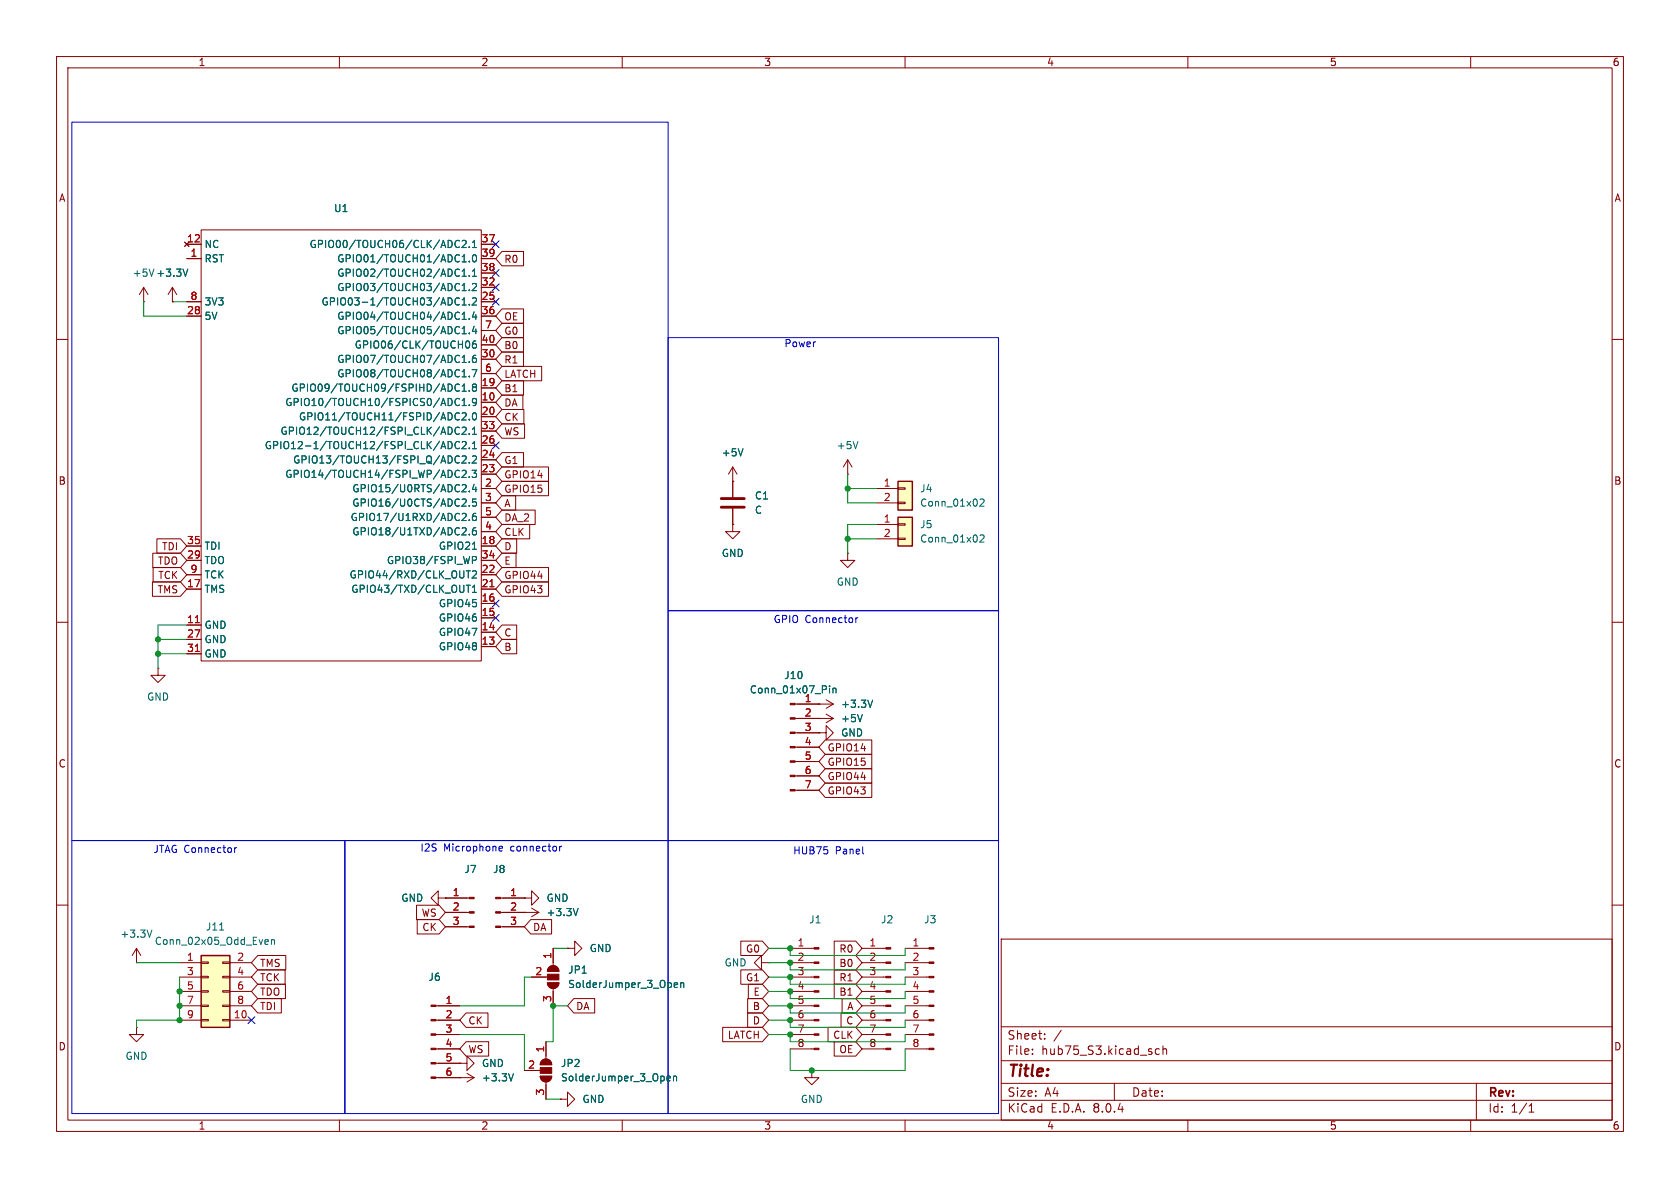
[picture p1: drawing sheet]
<svg xmlns="http://www.w3.org/2000/svg" width="297mm" height="210mm" viewBox="0 0 297 210" stroke-linecap="round" stroke-linejoin="round" font-family="sans-serif">
<g fill="none" stroke="#840000" stroke-width=".18">
<path d="M10 10h277v190h-277zM12 12h273v186h-273zM60 10v2M110 10v2M160 10v2M210 10v2M260 10v2M10 60h2M25.4 53.3h.1M25.4 50.8l-.8 1.3M25.4 50.8v2.5M25.4 50.8l.8 1.3"/>
<path d="M30.5 53.3h.1M30.5 50.8l-.8 1.3M30.5 50.8v2.5M30.5 50.8l.7 1.3M32.6 42.8l.8 .8M33 45.7h2.6M33 43.2h2.6M33 53.3h2.6M33 55.9h2.6M33.4 42.8l-.8 .8M35.6 40.6h49.5v76.2h-49.5zM85.1 45.7h2.5"/>
<path d="M85.1 43.2h2.5M85.1 53.3h2.5M85.1 55.9h2.5M85.1 50.8h2.5M85.1 48.3h2.5M85.1 58.4h2.5M285 60h2M85.1 71.1h2.5M85.1 68.6h2.5M85.1 73.7h2.5M85.1 78.7h2.5M85.1 63.5h2.5"/>
<path d="M85.1 76.2h2.5M85.1 61h2.5M85.1 66h2.5M33 96.5h2.6M33 99.1h2.6M85.1 96.5h2.5M85.1 86.4h2.5M85.1 83.8h2.5M85.1 81.3h2.5M85.1 99.1h2.5M85.1 88.9h2.5M85.1 94h2.5"/>
<path d="M85.1 91.4h2.5M10 110h2M27.9 118.1v1.3h1.3l-1.3 1.3-1.2-1.3h1.2M27.9 118.1h.1M33 110.5h2.6M33 104.1h2.6M33 101.6h2.6M33 113h2.6M33 115.6h2.6M85.1 114.3h2.5M85.1 111.8h2.5M85.1 109.2h2.5"/>
<path d="M85.1 106.7h2.5M85.1 104.1h2.5M85.1 101.6h2.5M285 110h2M140.6 127h6.7M140.6 124.5h6.7M140.6 139.7h4.2M140.6 137.2h4.2M140.6 134.6h4.2M140.6 132.1h4.2M140.6 129.5h4.2M144.8 129.5h1.2v-1.2l1.3 1.2-1.3 1.3v-1.3"/>
<path d="M144.8 129.5h.1M144.8 127h.1M144.8 124.5h.1M146 126.2l1.3 .8M146 123.7l1.3 .8M147.3 127l-1.3 .8M147.3 124.5l-1.3 .7M10 160h2M78.7 158.8h4.3M285 160h2M78.7 163.8h4.3M78.7 161.3h4.3"/>
<path d="M100.3 167.6h1.3v-1.2l1.3 1.2-1.3 1.3v-1.3M100.3 167.6h.1M177 166h108v32h-108zM60 198v2M81.3 188h1.2v-1.3l1.3 1.3-1.3 1.2v-1.2M81.3 188h.1M99.1 194.3h1.2v-1.3l1.3 1.3-1.3 1.3v-1.3M99.1 194.3h.1M110 198v2M160 198v2M177 194.5h108M177 191.5h108"/>
<path d="M177 187.5h108M177 181.5h108M182.5 186.3v.1M182.5 185.5v.1M184.7 183.6v.1M184.7 182.8v.1M187.6 182.1l-1.3 2M197 191.5v3M205 185.5l-.5-.1-.3 .3v.4l.2 .2h.6M205.6 185.5l.2-.1 .4 .1v.9M205.6 184.9v1.5M210 198v2"/>
<path d="M260 198v2M261 191.5v6.5M270.3 196.6h.9M270.3 195.5l.4-.4v1.5"/>
</g>
<g fill="none" stroke="#006464" stroke-width=".18">
<path d="M33.2 47.6l-.4 1.2M80.6 53.7l.3 .2 .3-.1M80.6 43.6l.3 .2 .3-.2M81.2 52.8l-.3-.2-.3 .2M81.2 42.6l-.3-.1-.3 .2M81.7 47.9l.4-.3v1.2M81.7 53l.4-.4v1.3M81.7 42.6l.5-.1 .2 .4-.8 .9h.8M81.7 53.9h.7M81.7 51.4h.7M81.7 56.5h.7M81.7 48.8h.7"/>
<path d="M81.7 46.3h.7M81.7 59h.7M81.8 45.3l.3-.3v1.3M81.8 50.4l.3-.3v1.3M81.8 55.5l.3-.3v1.3M81.8 58l.3-.3v1.3M83 43.6v.2M83 46.2v.1M83 48.7v.1M83 51.3v.1M83 53.8v.1M83 56.3v.2"/>
<path d="M83 58.9v.1M83.5 50.2l.5-.1 .2 .4-.7 .9h.7M83.5 52.8l.5-.2 .2 .4-.7 .9h.7M83.5 42.9l.4-.4v1.3M83.5 47.9l.4-.3v1.2M83.5 43.8h.7M83.5 48.8h.7M83.6 45.2l.2-.2a.68 .68 0 0 1 .5 .7 .68 .68 0 0 1-.5 .6l-.2-.1-.1-.4zM83.8 55.1l-.3 .9h.8M83.8 57.7l-.3 .9h.8M84.1 55.6v.9M84.1 58.2v.8"/>
<path d="M79.2 78a.64 .64 0 0 1 .8 .7 .64 .64 0 0 1-.8 .6zM80.6 71.5l.3 .2 .3-.1M80.7 68l.3-.1 .2 .1M80.7 73h.3l.2 .1M81.2 70.6l-.3-.2-.3 .2M81.2 69l-.2 .2-.3-.1M81.2 74.1l-.2 .1h-.3M81.2 78.2a.6 .6 0 0 0-.8 .4 .6 .6 0 0 0 .6 .7l.2-.1M81.2 75.6a.6 .6 0 0 0-.8 .5 .6 .6 0 0 0 .6 .7l.2-.1M81.7 71.7h.7M81.7 68.3l.4-.4v1.3M81.7 70.8l.4-.4v1.3"/>
<path d="M81.7 69.2h.7M81.7 73.1l.5-.1 .2 .3-.8 .9h.8M81.7 75.6l.5-.1 .2 .4-.8 .9h.8M81.7 78.2l.5-.2 .2 .4-.8 .9h.8M81.7 64.1h.7M81.7 66.6h.7M81.8 63.1l.3-.3v1.3M81.8 65.7l.3-.4v1.3M82.4 60.4l.2-.1a.68 .68 0 0 1 .4 .6 .68 .68 0 0 1-.4 .6l-.2-.1-.1-.3zM83 71.6v.1M83 64v.1M83 66.5v.1"/>
<path d="M83 69v.2M83 74.1v.1M83 76.7v.1M83 79.2v.1M83.5 65.3h.8l-.5 1.3M83.5 75.9l.4-.4v1.3M83.5 78.4l.4-.4v1.3M83.5 79.3h.7M83.5 76.8h.7M83.6 73.1l.2-.1a.68 .68 0 0 1 .5 .6 .68 .68 0 0 1-.5 .6l-.2-.1-.1-.3zM83.8 68.4l-.3-.2 .3-.3h.2l.2 .2-.2 .3M83.8 68.4l-.3 .3 .1 .3 .2 .2 .3-.1 .1-.2v-.2l-.2-.3"/>
<path d="M83.8 68.4h.2M84.1 60.3h-.3a.86 .86 0 0 0 0 1.2l.4-.1v-.4l-.2-.2h-.4l-.1 .2M84.1 62.8l-.3 .1a.86 .86 0 0 0 0 1.2l.4-.1v-.5l-.2-.2-.4 .1-.1 .1M84.2 71l-.2 .2h-.4l-.1-.2 .1-.5 .4-.1 .2 .2a.84 .84 0 0 1-.3 1.1h-.3M80.9 83.1l.3 .2M80.9 80.6l.3 .1M81.2 84.3l-.3 .1M81.2 81.7l-.3 .2M81.7 80.7l.5-.1 .2 .4-.8 .9h.8M81.7 83.3l.5-.2 .2 .4-.8 .9h.8M81.9 85.7h.4l.1 .3-.8 .9h.8M81.9 88.2l.4 .1 .1 .3-.8 .9h.8"/>
<path d="M81.9 90.7l.4 .1 .1 .3-.8 .9h.8M81.9 93.3l.4 .1 .1 .3-.8 .9h.8M83 81.7v.2M83 84.3v.1M83 86.8v.1M83 89.4v.1M83 91.9v.1M83 94.4v.2M83.5 83.1h.7l-.4 .5 .4 .1v.6l-.2 .1-.5-.1M83.5 80.7l.5-.1 .2 .4-.7 .9h.7M83.5 99h.6l.1-.2v-.3l-.7-.1v1.2M83.5 97.1h.7"/>
<path d="M83.8 85.6l-.3 .9h.8M84.1 90.7l-.3 .1a.86 .86 0 0 0 0 1.2l.4-.1v-.4l-.2-.3-.4 .1-.1 .2M84.1 93.3l-.3 .1a.86 .86 0 0 0 0 1.2l.4-.2v-.4l-.2-.2h-.4l-.1 .2M84.1 86.1v.8M84.2 88.2h-.6l-.1 .6 .2-.1 .4 .1 .1 .1v.5l-.2 .1-.5-.1M82.4 103.4h.8M82.4 100.9h.8M82.8 100.9v1.3M82.8 103.4v1.3M83.5 101l.5-.1 .2 .4-.7 .9h.7M83.5 104.7h.7M83.5 103.8l.4-.4v1.3"/>
<path d="M146.7 121.2v.2M146.7 121.7v.8M147.3 121.7v.8M147.3 121.8l.1-.1h.3l.1 .8M152.5 126.3l-.5 1.3M154.3 123.8l-.5 1.2"/>
</g>
<path d="M34.5 110.1h.8M34.5 115.2h.8M86.6 103.7h.7" fill="none" stroke="#a90000" stroke-width=".18"/>
<g fill="#840000" stroke="#840000" stroke-width=".18">
<path d="M83 163.7h.8v.3h-.8z"/>
<path d="M83 161.2h.8v.2h-.8z"/>
<path d="M83 158.6h.8v.3h-.8z"/>
<path d="M139.7 139.6h.9v.2h-.9z"/>
<path d="M139.7 137h.9v.3h-.9z"/>
<path d="M139.7 134.5h.9v.2h-.9z"/>
<path d="M139.7 132h.9v.2h-.9z"/>
<path d="M139.7 129.4h.9v.3h-.9z"/>
<path d="M139.7 126.9h.9v.2h-.9z"/>
<path d="M139.7 124.3h.9v.3h-.9z"/>
</g>
<path d="M158.7 85.1h2.6v5.1h-2.6z" fill="#ffffc2"/>
<g fill="none" stroke="#840000" stroke-width=".18">
<path d="M129.5 92.7v1.3h1.3l-1.3 1.3-1.2-1.3h1.2M129.5 92.7h.1M129.5 85.1h.1M129.5 82.6v5.3M129.5 89.9v2.8M129.5 82.6l-.7 1.2M129.5 82.6l.8 1.2M149.9 97.8v1.3h1.2l-1.2 1.2-1.3-1.2h1.3M149.9 97.8h.1M149.9 83.8h.1M149.9 81.3l-.8 1.3M149.9 81.3v2.5"/>
<path d="M149.9 81.3l.7 1.3M154.9 86.4h3.8M154.9 88.9h3.8M158.7 88.8h1.3v.2h-1.3zM158.7 86.2h1.3v.3h-1.3z"/>
</g>
<path d="M158.7 85.1h2.6v5.1h-2.6z" fill="none" stroke="#840000" stroke-width=".25"/>
<path d="M131.4 79.3l-.5 1.3M151.7 78l-.4 1.3M173.3 88.3l.4-.1 .3 .4-.8 .9h.8" fill="none" stroke="#006464" stroke-width=".18"/>
<path d="M127.5 89.7h4.1M127.5 88.1h4.1" fill="none" stroke="#840000" stroke-width=".51"/>
<path d="M158.7 91.4h2.6v5.1h-2.6z" fill="#ffffc2"/>
<g fill="none" stroke="#840000" stroke-width=".18">
<path d="M154.9 92.7h3.8M154.9 95.3h3.8M158.7 95.1h1.3v.3h-1.3zM158.7 92.6h1.3v.2h-1.3zM77.5 158.8v-1.3l-1.3 1.3 1.3 1.2v-1.2h1.2M78.7 158.8h.1M88.5 158.8h4.2M77.1 177.8h4.2M88.5 163.8h4.2M88.5 161.3h6.7M92.7 161.3h.1M94 160.5l1.2 .8"/>
<path d="M95.2 161.3l-1.2 .8M134.6 170.2v-1.3l-1.3 1.3 1.3 1.3v-1.3h1.3M135.9 170.2h.1M139.7 177.8h4.2M139.7 175.3h4.2M139.7 172.7h4.2M139.7 170.2h4.2M139.7 167.6h4.2M152.4 177.8h4.2M152.4 175.3h4.2M152.4 172.7h4.2M152.4 170.2h4.2"/>
<path d="M152.4 167.6h4.2M160 177.8h4.2M160 175.3h4.2M160 172.7h4.2M160 170.2h4.2M160 167.6h4.2M77.1 185.4h4.2M77.1 182.9h4.2M77.1 180.3h4.2M77.1 190.5h6.7M77.1 188h4.2M81.3 190.5h.1"/>
<path d="M82.5 189.7l1.3 .8M83.8 190.5l-1.3 .8M139.7 185.4h4.2M139.7 182.9h4.2M139.7 180.3h4.2M143.5 189.2v1.3h1.3l-1.3 1.3-1.3-1.3h1.3M143.5 189.2h.1M152.4 185.4h4.2M152.4 182.9h4.2M152.4 180.3h4.2M160 185.4h4.2M160 182.9h4.2"/>
<path d="M160 180.3h4.2"/>
</g>
<path d="M158.7 91.4h2.6v5.1h-2.6z" fill="none" stroke="#840000" stroke-width=".25"/>
<path d="M173.3 94.7l.4-.1 .3 .3-.8 .9h.8M102.2 160.6l-.4 1.3M90.8 189.8l-.5 1.3" fill="none" stroke="#006464" stroke-width=".18"/>
<g fill="#840000" stroke="#840000" stroke-width=".18">
<path d="M87.6 163.7h.9v.3h-.9z"/>
<path d="M87.6 161.2h.9v.2h-.9z"/>
<path d="M87.6 158.6h.9v.3h-.9z"/>
<path d="M143.9 185.3h.9v.2h-.9z"/>
<path d="M143.9 182.8h.9v.2h-.9z"/>
<path d="M143.9 180.2h.9v.3h-.9z"/>
<path d="M143.9 177.7h.9v.2h-.9z"/>
<path d="M143.9 175.1h.9v.3h-.9z"/>
<path d="M143.9 172.6h.9v.2h-.9z"/>
<path d="M143.9 170.1h.9v.2h-.9z"/>
<path d="M143.9 167.5h.9v.3h-.9z"/>
<path d="M156.6 185.3h.9v.2h-.9z"/>
<path d="M156.6 182.8h.9v.2h-.9z"/>
<path d="M156.6 180.2h.9v.3h-.9z"/>
<path d="M156.6 177.7h.9v.2h-.9z"/>
<path d="M156.6 175.1h.9v.3h-.9z"/>
<path d="M156.6 172.6h.9v.2h-.9z"/>
<path d="M156.6 170.1h.9v.2h-.9z"/>
<path d="M156.6 167.5h.9v.3h-.9z"/>
<path d="M164.2 185.3h.9v.2h-.9z"/>
<path d="M164.2 182.8h.9v.2h-.9z"/>
<path d="M164.2 180.2h.9v.3h-.9z"/>
<path d="M164.2 177.7h.9v.2h-.9z"/>
<path d="M164.2 175.1h.9v.3h-.9z"/>
<path d="M164.2 172.6h.9v.2h-.9z"/>
<path d="M164.2 170.1h.9v.2h-.9z"/>
<path d="M164.2 167.5h.9v.3h-.9z"/>
<path d="M76.2 190.4h.9v.2h-.9z"/>
<path d="M76.2 187.8h.9v.3h-.9z"/>
<path d="M76.2 185.3h.9v.2h-.9z"/>
<path d="M76.2 182.8h.9v.2h-.9z"/>
<path d="M76.2 180.2h.9v.3h-.9z"/>
<path d="M76.2 177.7h.9v.2h-.9z"/>
</g>
<path d="M35.6 168.9h5v12.7h-5z" fill="#ffffc2"/>
<g fill="none" stroke="#840000" stroke-width=".18">
<path d="M30.5 53.3h.1M32.6 42.8l.8 .8M33 45.7h2.6M33 43.2h2.6M33 53.3h2.6M33 55.9h2.6M33.4 42.8l-.8 .8M85.1 45.7h2.5M85.1 43.2h2.5M85.1 53.3h2.5M85.1 55.9h2.5M85.1 50.8h2.5"/>
<path d="M85.1 48.3h2.5M85.1 58.4h2.5M88.7 44.4h3.9v2.6h-3.9l-1.1-1.3zM88.7 54.6h3.9v2.6h-3.9l-1.1-1.3zM88.7 57.1h3.9v2.6h-3.9l-1.1-1.3zM88.7 59.7h3.9v2.5h-3.9l-1.1-1.2zM85.1 71.1h2.5M85.1 68.6h2.5M85.1 73.7h2.5M85.1 78.7h2.5M85.1 63.5h2.5M85.1 76.2h2.5"/>
<path d="M85.1 61h2.5M85.1 66h2.5M88.7 69.8h3.7v2.6h-3.7l-1.1-1.3zM88.7 74.9h4v2.6h-4l-1.1-1.3zM88.7 67.3h3.9v2.6h-3.9l-1.1-1.3zM88.7 72.4h3.9v2.5h-3.9l-1.1-1.2zM88.7 62.2h3.9v2.6h-3.9l-1.1-1.3zM88.7 64.8h7.1v2.5h-7.1l-1.1-1.3zM27 97.8h4.9l1.1 1.3-1.1 1.2h-4.9zM27.7 95.2h4.2l1.1 1.3-1.1 1.3h-4.2zM33 96.5h2.6M33 99.1h2.6"/>
<path d="M85.1 96.5h2.5M85.1 86.4h2.5M85.1 83.8h2.5M85.1 81.3h2.5M85.1 99.1h2.5M85.1 88.9h2.5M85.1 94h2.5M85.1 91.4h2.5M88.7 80h3.9v2.6h-3.9l-1.1-1.3zM88.7 90.2h5.9v2.5h-5.9l-1.1-1.3zM88.7 85.1h8.3v2.5h-8.3l-1.1-1.2zM88.7 82.5h8.3v2.6h-8.3l-1.1-1.3z"/>
<path d="M88.7 87.6h2.5v2.6h-2.5l-1.1-1.3zM88.7 92.7h4.9v2.6h-4.9l-1.1-1.3zM88.7 95.2h2.6v2.6h-2.6l-1.1-1.3zM88.7 97.8h2.5v2.5h-2.5l-1.1-1.2zM129.5 92.7h.1M129.5 85.1h.1M129.5 85.1v2.8M129.5 89.9v2.8M26.9 102.9h5l1.1 1.2-1.1 1.3h-5zM27.1 100.3h4.8l1.1 1.3-1.1 1.3h-4.8zM33 110.5h2.6M33 104.1h2.6"/>
<path d="M33 101.6h2.6M33 113h2.6M33 115.6h2.6M85.1 114.3h2.5M85.1 111.8h2.5M85.1 109.2h2.5M85.1 106.7h2.5M85.1 104.1h2.5M85.1 101.6h2.5M88.7 113h2.6v2.6h-2.6l-1.1-1.3zM88.7 102.9h8.3v2.5h-8.3l-1.1-1.3zM88.7 110.5h2.6v2.5h-2.6l-1.1-1.2z"/>
<path d="M88.7 100.3h8.3v2.6h-8.3l-1.1-1.3zM141 124.5h3.8M141 127h3.8M141 129.5h3.8M141 132.1h3.8M141 134.6h3.8M141 137.2h3.8M141 139.7h3.8M144.8 129.5h.1M144.8 127h.1M144.8 124.5h.1M145.9 138.4h8.2v2.6h-8.2l-1.1-1.3z"/>
<path d="M145.9 133.3h8.2v2.6h-8.2l-1.1-1.3zM145.9 130.8h8.2v2.6h-8.2l-1.1-1.3zM145.9 135.9h8.2v2.5h-8.2l-1.1-1.2zM78.7 158.8h.1M78.7 158.8h3.8M88.9 158.8h3.8M92.7 158.8h1.3v-1.3l1.2 1.3-1.2 1.2v-1.2M92.7 158.8h.1M24.1 170.2h.1M24.1 167.6l-.7 1.3M24.1 167.6v2.6M24.1 167.6l.8 1.3"/>
<path d="M31.7 170.2h3.9M31.7 172.7h3.9M31.7 175.3h3.9M31.7 177.8h3.9M35.6 177.7h1.2v.2h-1.2zM35.6 175.1h1.2v.3h-1.2zM35.6 172.6h1.2v.2h-1.2zM35.6 170.1h1.2v.2h-1.2zM39.4 177.7h1.2v.2h-1.2zM39.4 175.1h1.2v.3h-1.2zM39.4 172.6h1.2v.2h-1.2zM39.4 170.1h1.2v.2h-1.2z"/>
<path d="M40.6 170.2h3.8M40.6 172.7h3.8M40.6 175.3h3.8M40.6 177.8h3.8M45.6 176.5h4.1v2.6h-4.1l-1.2-1.3zM45.6 168.9h4.9v2.6h-4.9l-1.2-1.3zM45.6 174h4.9v2.5h-4.9l-1.2-1.2zM45.6 171.4h4.8v2.6h-4.8l-1.2-1.3zM73.6 160h4l1.1 1.3-1.1 1.3h-4zM73.8 162.6h3.8l1.1 1.2-1.1 1.3h-3.8zM77.5 177.8h3.8M78.7 161.3h3.8"/>
<path d="M78.7 163.8h3.8M82.4 179.1h3.9v2.5h-3.9l-1.1-1.3zM88.9 161.3h3.8M88.9 163.8h3.8M92.7 161.3h.1M93.8 162.6h3.7v2.5h-3.7l-1.1-1.3zM94 172.7h2.8M96.8 173.7h2a1.02 1.02 0 0 1-1 1 1.02 1.02 0 0 1-1-1zM97.1 171a1.02 1.02 0 0 1 1.1-.2 1.02 1.02 0 0 1 .6 .9h-2zM97.8 167.6v3.1M97.8 174.8v3M100.3 167.6h.1"/>
<path d="M101.4 176.5h3.7v2.6h-3.7l-1.1-1.3zM131 171.4h3.8l1.1 1.3-1.1 1.3h-3.8zM131 166.4h3.8l1.1 1.2-1.1 1.3h-3.8zM132.2 176.5h2.6l1.1 1.3-1.1 1.3h-2.6zM132.2 179.1h2.6l1.1 1.2-1.1 1.3h-2.6zM132.3 174h2.5l1.1 1.3-1.1 1.2h-2.5zM147.5 168.9h3.8l1.1 1.3-1.1 1.3h-3.8zM147.5 166.4h3.8l1.1 1.2-1.1 1.3h-3.8zM147.5 171.4h3.8l1.1 1.3-1.1 1.3h-3.8zM147.5 174h3.8l1.1 1.3-1.1 1.2h-3.8zM148.7 179.1h2.6l1.1 1.2-1.1 1.3h-2.6zM148.9 176.5h2.4l1.1 1.3-1.1 1.3h-2.4z"/>
<path d="M24.1 181.6v1.3h1.3l-1.3 1.3-1.2-1.3h1.2M24.1 181.6h.1M31.7 180.3h3.9M35.6 180.2h1.2v.3h-1.2zM39.4 180.2h1.2v.3h-1.2zM40.6 180.3h3.8M77.5 180.3h3.8M77.5 182.9h3.8M77.5 185.4h3.8M77.5 188h3.8M77.5 190.5h3.8M81.3 188h.1"/>
<path d="M81.3 190.5h.1M82.4 184.1h4v2.6h-4l-1.1-1.3zM92.7 189.2h2.8M95.5 190.2h2a1.02 1.02 0 0 1-1 1.1 1.02 1.02 0 0 1-1-1.1zM95.8 187.5a1.02 1.02 0 0 1 1.1-.2 1.02 1.02 0 0 1 .6 .9h-2zM96.5 184.2v3M96.5 191.3v3M99.1 194.3h.1M127.8 181.6h7l1.1 1.3-1.1 1.3h-7zM146.4 181.6h4.9l1.1 1.3-1.1 1.3h-4.9zM147.5 184.1h3.8l1.1 1.3-1.1 1.3h-3.8z"/>
</g>
<path d="M35.6 168.9h5v12.7h-5z" fill="none" stroke="#840000" stroke-width=".25"/>
<g fill="none" stroke="#006464" stroke-width=".18">
<path d="M33.2 47.6l-.4 1.2M80.6 53.7l.3 .2 .3-.1M80.6 43.6l.3 .2 .3-.2M81.2 52.8l-.3-.2-.3 .2M81.2 42.6l-.3-.1-.3 .2M81.7 47.9l.4-.3v1.2M81.7 53l.4-.4v1.3M81.7 42.6l.5-.1 .2 .4-.8 .9h.8M81.7 53.9h.7M81.7 51.4h.7M81.7 56.5h.7M81.7 48.8h.7"/>
<path d="M81.7 46.3h.7M81.7 59h.7M81.8 45.3l.3-.3v1.3M81.8 50.4l.3-.3v1.3M81.8 55.5l.3-.3v1.3M81.8 58l.3-.3v1.3M83 43.6v.2M83 46.2v.1M83 48.7v.1M83 51.3v.1M83 53.8v.1M83 56.3v.2"/>
<path d="M83 58.9v.1M83.5 50.2l.5-.1 .2 .4-.7 .9h.7M83.5 52.8l.5-.2 .2 .4-.7 .9h.7M83.5 42.9l.4-.4v1.3M83.5 47.9l.4-.3v1.2M83.5 43.8h.7M83.5 48.8h.7M83.6 45.2l.2-.2a.68 .68 0 0 1 .5 .7 .68 .68 0 0 1-.5 .6l-.2-.1-.1-.4zM83.8 55.1l-.3 .9h.8M83.8 57.7l-.3 .9h.8M84.1 55.6v.9M84.1 58.2v.8"/>
<path d="M79.2 78a.64 .64 0 0 1 .8 .7 .64 .64 0 0 1-.8 .6zM80.6 71.5l.3 .2 .3-.1M80.7 68l.3-.1 .2 .1M80.7 73h.3l.2 .1M81.2 70.6l-.3-.2-.3 .2M81.2 69l-.2 .2-.3-.1M81.2 74.1l-.2 .1h-.3M81.2 78.2a.6 .6 0 0 0-.8 .4 .6 .6 0 0 0 .6 .7l.2-.1M81.2 75.6a.6 .6 0 0 0-.8 .5 .6 .6 0 0 0 .6 .7l.2-.1M81.7 71.7h.7M81.7 68.3l.4-.4v1.3M81.7 70.8l.4-.4v1.3"/>
<path d="M81.7 69.2h.7M81.7 73.1l.5-.1 .2 .3-.8 .9h.8M81.7 75.6l.5-.1 .2 .4-.8 .9h.8M81.7 78.2l.5-.2 .2 .4-.8 .9h.8M81.7 64.1h.7M81.7 66.6h.7M81.8 63.1l.3-.3v1.3M81.8 65.7l.3-.4v1.3M82.4 60.4l.2-.1a.68 .68 0 0 1 .4 .6 .68 .68 0 0 1-.4 .6l-.2-.1-.1-.3zM83 71.6v.1M83 64v.1M83 66.5v.1"/>
<path d="M83 69v.2M83 74.1v.1M83 76.7v.1M83 79.2v.1M83.5 65.3h.8l-.5 1.3M83.5 75.9l.4-.4v1.3M83.5 78.4l.4-.4v1.3M83.5 79.3h.7M83.5 76.8h.7M83.6 73.1l.2-.1a.68 .68 0 0 1 .5 .6 .68 .68 0 0 1-.5 .6l-.2-.1-.1-.3zM83.8 68.4l-.3-.2 .3-.3h.2l.2 .2-.2 .3M83.8 68.4l-.3 .3 .1 .3 .2 .2 .3-.1 .1-.2v-.2l-.2-.3"/>
<path d="M83.8 68.4h.2M84.1 60.3h-.3a.86 .86 0 0 0 0 1.2l.4-.1v-.4l-.2-.2h-.4l-.1 .2M84.1 62.8l-.3 .1a.86 .86 0 0 0 0 1.2l.4-.1v-.5l-.2-.2-.4 .1-.1 .1M84.2 71l-.2 .2h-.4l-.1-.2 .1-.5 .4-.1 .2 .2a.84 .84 0 0 1-.3 1.1h-.3M131.4 79.3l-.5 1.3M80.9 83.1l.3 .2M80.9 80.6l.3 .1M81.2 84.3l-.3 .1M81.2 81.7l-.3 .2M81.7 80.7l.5-.1 .2 .4-.8 .9h.8M81.7 83.3l.5-.2 .2 .4-.8 .9h.8M81.9 85.7h.4l.1 .3-.8 .9h.8"/>
<path d="M81.9 88.2l.4 .1 .1 .3-.8 .9h.8M81.9 90.7l.4 .1 .1 .3-.8 .9h.8M81.9 93.3l.4 .1 .1 .3-.8 .9h.8M83 81.7v.2M83 84.3v.1M83 86.8v.1M83 89.4v.1M83 91.9v.1M83 94.4v.2M83.5 83.1h.7l-.4 .5 .4 .1v.6l-.2 .1-.5-.1M83.5 80.7l.5-.1 .2 .4-.7 .9h.7M83.5 99h.6l.1-.2v-.3l-.7-.1v1.2"/>
<path d="M83.5 97.1h.7M83.8 85.6l-.3 .9h.8M84.1 90.7l-.3 .1a.86 .86 0 0 0 0 1.2l.4-.1v-.4l-.2-.3-.4 .1-.1 .2M84.1 93.3l-.3 .1a.86 .86 0 0 0 0 1.2l.4-.2v-.4l-.2-.2h-.4l-.1 .2M84.1 86.1v.8M84.2 88.2h-.6l-.1 .6 .2-.1 .4 .1 .1 .1v.5l-.2 .1-.5-.1M82.4 103.4h.8M82.4 100.9h.8M82.8 100.9v1.3M82.8 103.4v1.3M83.5 101l.5-.1 .2 .4-.7 .9h.7M83.5 104.7h.7"/>
<path d="M83.5 103.8l.4-.4v1.3M146.7 121.2v.2M146.7 121.7v.8M147.3 121.7v.8M147.3 121.8l.1-.1h.3l.1 .8M152.5 126.3l-.5 1.3M154.3 123.8l-.5 1.2M26.9 164.4l-.5 1.3M38.8 164.4h.8M47 166.1l.4 .1v.2l-.6 .1M47.4 166.9h-.4M48 166.2l.2-.1 .3 .1v.7"/>
<path d="M48 166.1v.8M102.2 160.6l-.4 1.3M119.2 174.1l.6-.1-.1-.2-.3-.1-.2 .2v.6h.5M120.3 173.8l.2-.1 .3 .1 .1 .8M120.3 173.7v.9M90.8 189.8l-.5 1.3M117.9 190.7l.6-.2v-.2l-.4-.1-.2 .2 .1 .6h.5M119.1 190.4l.1-.2 .4 .1v.8M119.1 190.2v.9"/>
</g>
<g fill="#840000" stroke="#840000" stroke-width=".18">
<path d="M97.1 171a1.02 1.02 0 0 1 1.1-.2 1.02 1.02 0 0 1 .6 .9h-2z"/>
<path d="M96.8 172.2h2v1h-2z"/>
<path d="M96.8 173.7h2a1.02 1.02 0 0 1-1 1 1.02 1.02 0 0 1-1-1z"/>
<path d="M95.8 187.5a1.02 1.02 0 0 1 1.1-.2 1.02 1.02 0 0 1 .6 .9h-2z"/>
<path d="M95.5 188.7h2v1h-2z"/>
<path d="M95.5 190.2h2a1.02 1.02 0 0 1-1 1.1 1.02 1.02 0 0 1-1-1.1z"/>
</g>
<g fill="none" stroke="#0000c2" stroke-width=".18">
<path d="M12.7 21.6h105.4v127h-105.4zM118.1 59.7h58.4v48.3h-58.4zM118.1 108h58.4v40.6h-58.4zM151.3 109.2v.9M151.6 109.2l-.3 .3M12.7 148.6h48.3v48.3h-48.3zM41.5 149.9v.8M41.8 149.9l-.3 .2M61 148.6h57.1v48.3h-57.1zM88.2 150l.6-.1v-.2l-.4-.1-.2 .2 .1 .6h.5M98.9 149.6v.8M99.3 149.6l-.4 .2"/>
<path d="M118.1 148.6h58.4v48.3h-58.4zM152.6 150.9l.1 .1"/>
</g>
<g fill="none" stroke="#009600" stroke-width=".18">
<path d="M25.4 53.3v2.6h7.6M30.5 53.3h2.5M149.9 83.8v5.1h5M149.9 95.3h5M149.9 86.4h5M154.9 92.7h-5v5.1M27.9 115.6h5.1M27.9 113h5.1M33 110.5h-5.1v7.6M24.1 170.2h7.6M31.7 172.7v7.6h-7.6v1.3M94 172.7h-1.3v5.1h-11.4"/>
<path d="M97.8 167.6h2.5M100.3 177.8h-2.5v6.4h-1.3M135.9 167.6h3.8v1.3h20.3v-1.3M135.9 170.2h3.8v1.3h20.3v-1.3M135.9 172.7h3.8v1.3h20.3v-1.3M135.9 175.3h3.8v1.2h20.3v-1.2M135.9 177.8h3.8v1.3h20.3v-1.3M81.3 182.9h11.4v6.3M96.5 194.3h2.6M135.9 182.9h3.8v1.3h20.3v-1.3M135.9 180.3h3.8v1.3h20.3v-1.3M139.7 185.4v3.8h20.3v-3.8"/>
</g>
<g fill="none" stroke="#000084" stroke-width=".18">
<path d="M87 52.7l1.2 1.2M87 50.2l1.2 1.2M87 47.7l1.2 1.2M87 42.6l1.2 1.2M88.2 52.7l-1.2 1.2M88.2 50.2l-1.2 1.2M88.2 47.7l-1.2 1.2M88.2 42.6l-1.2 1.2M87 78.1l1.2 1.2M88.2 78.1l-1.2 1.2M87 108.6l1.2 1.2M87 106.1l1.2 1.2"/>
<path d="M88.2 108.6l-1.2 1.2M88.2 106.1l-1.2 1.2M43.8 179.7l1.3 1.2M45.1 179.7l-1.3 1.2"/>
</g>
<path d="M34.5 110.1h.8M34.5 115.2h.8M86.6 103.7h.7" fill="none" stroke="#a90000" stroke-width=".18"/>
<g fill="#009600" stroke="#009600" stroke-width=".18">
<circle cx="27.9" cy="115.6" r=".46"/>
<circle cx="27.9" cy="113" r=".46"/>
<circle cx="139.7" cy="172.7" r=".46"/>
<circle cx="139.7" cy="177.8" r=".46"/>
<circle cx="139.7" cy="175.3" r=".46"/>
<circle cx="139.7" cy="167.6" r=".46"/>
<circle cx="139.7" cy="170.2" r=".46"/>
<circle cx="149.9" cy="86.4" r=".46"/>
<circle cx="149.9" cy="95.3" r=".46"/>
<circle cx="31.7" cy="180.3" r=".46"/>
<circle cx="31.7" cy="177.8" r=".46"/>
<circle cx="31.7" cy="175.3" r=".46"/>
<circle cx="97.8" cy="177.8" r=".46"/>
<circle cx="143.5" cy="189.2" r=".46"/>
<circle cx="139.7" cy="182.9" r=".46"/>
<circle cx="139.7" cy="180.3" r=".46"/>
</g>
<text font-size="2.8" fill="#840000" x="178" y="190.9">Title:</text>
<g font-size="2.1" fill="#840000">
<text x="178" y="184">Sheet:</text>
<text x="178" y="186.7">File:</text>
<text x="184.1" y="186.7">hub75_S3.kicad_sch</text>
<text x="178" y="196.9">KiCad</text>
<text x="178" y="194.1">Size:</text>
<text x="184.7" y="194.1">A4</text>
<text x="185.7" y="196.9">E.D.A.</text>
<text x="193.3" y="196.9">8.0.4</text>
<text x="200" y="194.1">Date:</text>
<text x="263" y="194.3">Rev:</text>
<text x="263" y="196.9">Id:</text>
<text x="267.1" y="196.9">1/1</text>
</g>
<g font-size="1.8" fill="#840000">
<text x="35" y="11.9">1</text>
<text x="85" y="11.9">2</text>
<text x="135" y="11.9">3</text>
<text x="185" y="11.9">4</text>
<text x="235" y="11.9">5</text>
<text x="285" y="11.9">6</text>
<text x="10.3" y="35.9">A</text>
<text x="285.3" y="35.9">A</text>
<text x="89.1" y="46.7">R0</text>
<text x="89.1" y="56.8">OE</text>
<text x="89.1" y="59.4">G0</text>
<text x="89.1" y="64.5">R1</text>
<text x="89.1" y="61.9">B0</text>
<text x="89.1" y="69.5">B1</text>
<text x="89.1" y="67">LATCH</text>
<text x="89.1" y="72.1">DA</text>
<text x="89.1" y="77.2">WS</text>
<text x="89.1" y="74.6">CK</text>
<text x="89.1" y="82.2">G1</text>
<text x="10.3" y="85.9">B</text>
<text x="89.1" y="87.3">GPIO15</text>
<text x="89.1" y="84.8">GPIO14</text>
<text x="89.1" y="89.9">A</text>
<text x="285.3" y="85.9">B</text>
<text x="89.1" y="92.4">DA_2</text>
<text x="89.1" y="94.9">CLK</text>
<text x="27.8" y="100">TDO</text>
<text x="28.5" y="97.5">TDI</text>
<text x="89.1" y="97.5">D</text>
<text x="89.1" y="100">E</text>
<text x="27.8" y="105.1">TMS</text>
<text x="27.9" y="102.6">TCK</text>
<text x="89.1" y="105.1">GPIO43</text>
<text x="89.1" y="102.6">GPIO44</text>
<text x="89.1" y="112.7">C</text>
<text x="89.1" y="115.3">B</text>
<text x="10.3" y="135.9">C</text>
<text x="146.2" y="135.6">GPIO15</text>
<text x="146.2" y="133">GPIO14</text>
<text x="285.3" y="135.9">C</text>
<text x="146.2" y="140.7">GPIO43</text>
<text x="146.2" y="138.1">GPIO44</text>
<text x="74.4" y="162.2">WS</text>
<text x="74.6" y="164.8">CK</text>
<text x="94.1" y="164.8">DA</text>
<text x="45.9" y="171.1">TMS</text>
<text x="45.9" y="173.7">TCK</text>
<text x="131.8" y="173.7">G1</text>
<text x="131.8" y="168.6">G0</text>
<text x="148.3" y="171.1">B0</text>
<text x="148.3" y="168.6">R0</text>
<text x="148.3" y="173.7">R1</text>
<text x="45.9" y="178.8">TDI</text>
<text x="45.9" y="176.2">TDO</text>
<text x="101.8" y="178.8">DA</text>
<text x="133" y="178.8">B</text>
<text x="133.1" y="176.2">E</text>
<text x="148.3" y="176.2">B1</text>
<text x="149.7" y="178.8">A</text>
<text x="10.3" y="185.9">D</text>
<text x="82.7" y="181.3">CK</text>
<text x="128.6" y="183.8">LATCH</text>
<text x="133" y="181.3">D</text>
<text x="147.2" y="183.8">CLK</text>
<text x="149.5" y="181.3">C</text>
<text x="285.3" y="185.9">D</text>
<text x="82.7" y="186.4">WS</text>
<text x="148.3" y="186.4">OE</text>
<text x="35" y="199.9">1</text>
<text x="85" y="199.9">2</text>
<text x="135" y="199.9">3</text>
<text x="185" y="199.9">4</text>
<text x="235" y="199.9">5</text>
<text x="285" y="199.9">6</text>
</g>
<g font-size="1.8" fill="#006464">
<text x="59" y="37.7">U1</text>
<text x="36.1" y="46.6">RST</text>
<text x="36.1" y="44">NC</text>
<text x="54.6" y="44">GPIO00/TOUCH06/CLK/ADC2.1</text>
<text x="59.5" y="46.6">GPIO01/TOUCH01/ADC1.0</text>
<text x="23.4" y="49.1">+5V +3.3V</text>
<text x="27.5" y="49.1">+3.3V</text>
<text x="59.5" y="51.7">GPIO03/TOUCH03/ADC1.2</text>
<text x="59.5" y="49.1">GPIO02/TOUCH02/ADC1.1</text>
<text x="36.1" y="56.7">5V</text>
<text x="36.1" y="54.2">3V3</text>
<text x="56.7" y="54.2">GPIO03-1/TOUCH03/ADC1.2</text>
<text x="59.5" y="56.7">GPIO04/TOUCH04/ADC1.4</text>
<text x="59.5" y="59.3">GPIO05/TOUCH05/ADC1.4</text>
<text x="59.5" y="64.4">GPIO07/TOUCH07/ADC1.6</text>
<text x="62.6" y="61.8">GPIO06/CLK/TOUCH06</text>
<text x="50.3" y="72">GPIO10/TOUCH10/FSPICS0/ADC1.9</text>
<text x="51.4" y="69.4">GPIO09/TOUCH09/FSPIHD/ADC1.8</text>
<text x="59.5" y="66.9">GPIO08/TOUCH08/ADC1.7</text>
<text x="49.5" y="77.1">GPIO12/TOUCH12/FSPI_CLK/ADC2.1</text>
<text x="52.7" y="74.5">GPIO11/TOUCH11/FSPID/ADC2.0</text>
<text x="46.7" y="79.6">GPIO12-1/TOUCH12/FSPI_CLK/ADC2.1</text>
<text x="51.7" y="82.1">GPIO13/TOUCH13/FSPI_Q/ADC2.2</text>
<text x="127.5" y="80.9">+5V</text>
<text x="147.8" y="79.6">+5V</text>
<text x="50.3" y="84.7">GPIO14/TOUCH14/FSPI_WP/ADC2.3</text>
<text x="62.2" y="87.2">GPIO15/U0RTS/ADC2.4</text>
<text x="62.2" y="89.8">GPIO16/U0CTS/ADC2.5</text>
<text x="133.4" y="88.5">C1</text>
<text x="162.6" y="87.2">J4</text>
<text x="162.6" y="89.8">Conn_01x02</text>
<text x="61.9" y="92.3">GPIO17/U1RXD/ADC2.6</text>
<text x="62.2" y="94.8">GPIO18/U1TXD/ADC2.6</text>
<text x="133.4" y="91">C</text>
<text x="162.6" y="93.6">J5</text>
<text x="36.1" y="99.9">TDO</text>
<text x="36.1" y="97.4">TDI</text>
<text x="68.3" y="99.9">GPIO38/FSPI_WP</text>
<text x="77.5" y="97.4">GPIO21</text>
<text x="127.5" y="98.7">GND</text>
<text x="162.6" y="96.1">Conn_01x02</text>
<text x="36.1" y="105">TMS</text>
<text x="36.1" y="102.5">TCK</text>
<text x="61.7" y="102.5">GPIO44/RXD/CLK_OUT2</text>
<text x="62" y="105">GPIO43/TXD/CLK_OUT1</text>
<text x="77.5" y="107.5">GPIO45</text>
<text x="147.8" y="103.7">GND</text>
<text x="36.1" y="111.4">GND</text>
<text x="36.1" y="113.9">GND</text>
<text x="77.5" y="112.6">GPIO47</text>
<text x="77.5" y="110.1">GPIO46</text>
<text x="36.1" y="116.4">GND</text>
<text x="77.5" y="115.2">GPIO48</text>
<text x="25.9" y="124.1">GND</text>
<text x="132.5" y="122.8">Conn_01x07_Pin</text>
<text x="138.5" y="120.2">J10</text>
<text x="148.6" y="125.3">+3.3V</text>
<text x="148.6" y="130.4">GND</text>
<text x="148.6" y="127.9">+5V</text>
<text x="82" y="154.5">J7</text>
<text x="87.1" y="154.5">J8</text>
<text x="70.8" y="159.6">GND</text>
<text x="96.5" y="159.6">GND</text>
<text x="21.2" y="166">+3.3V</text>
<text x="27.3" y="167.2">Conn_02x05_Odd_Even</text>
<text x="36.3" y="164.7">J11</text>
<text x="96.5" y="162.2">+3.3V</text>
<text x="143" y="163.4">J1</text>
<text x="155.7" y="163.4">J2</text>
<text x="163.3" y="163.4">J3</text>
<text x="75.6" y="173.6">J6</text>
<text x="100.3" y="172.3">JP1</text>
<text x="104.1" y="168.5">GND</text>
<text x="128" y="171">GND</text>
<text x="100.3" y="174.9">SolderJumper_3_Open</text>
<text x="22.1" y="187.6">GND</text>
<text x="85.1" y="188.8">GND</text>
<text x="85.1" y="191.4">+3.3V</text>
<text x="99.1" y="188.8">JP2</text>
<text x="99.1" y="191.4">SolderJumper_3_Open</text>
<text x="102.9" y="195.2">GND</text>
<text x="141.5" y="195.2">GND</text>
</g>
<g font-size="1.8" fill="#a90000">
<text x="33" y="42.9">12</text>
<text x="33.6" y="45.5">1</text>
<text x="85" y="42.9">37</text>
<text x="85" y="45.5">39</text>
<text x="33.6" y="53.1">8</text>
<text x="85" y="53.1">25</text>
<text x="85" y="50.5">32</text>
<text x="85" y="48">38</text>
<text x="33" y="55.6">28</text>
<text x="85" y="55.6">36</text>
<text x="85.7" y="58.2">7</text>
<text x="85" y="63.2">30</text>
<text x="85" y="60.7">40</text>
<text x="85.7" y="65.8">6</text>
<text x="85" y="70.9">10</text>
<text x="85" y="68.3">19</text>
<text x="85" y="73.4">20</text>
<text x="85" y="75.9">33</text>
<text x="85" y="83.6">23</text>
<text x="85" y="81">24</text>
<text x="85" y="78.5">26</text>
<text x="85.7" y="86.1">2</text>
<text x="85.7" y="88.6">3</text>
<text x="156.1" y="86.1">1</text>
<text x="156.1" y="88.6">2</text>
<text x="85.7" y="93.7">4</text>
<text x="85.7" y="91.2">5</text>
<text x="156.1" y="92.5">1</text>
<text x="156.1" y="95">2</text>
<text x="33" y="98.8">29</text>
<text x="33" y="96.3">35</text>
<text x="33.6" y="101.3">9</text>
<text x="85" y="96.3">18</text>
<text x="85" y="101.3">22</text>
<text x="85" y="98.8">34</text>
<text x="33" y="103.9">17</text>
<text x="85" y="106.4">16</text>
<text x="85" y="103.9">21</text>
<text x="33" y="110.2">11</text>
<text x="33" y="112.8">27</text>
<text x="85" y="111.5">14</text>
<text x="85" y="109">15</text>
<text x="33" y="115.3">31</text>
<text x="85" y="114">13</text>
<text x="142.2" y="124.2">1</text>
<text x="142.2" y="126.7">2</text>
<text x="142.2" y="129.3">3</text>
<text x="142.2" y="131.8">4</text>
<text x="142.2" y="134.4">5</text>
<text x="142.2" y="136.9">6</text>
<text x="142.2" y="139.4">7</text>
<text x="79.9" y="158.5">1</text>
<text x="79.9" y="161">2</text>
<text x="90.1" y="158.5">1</text>
<text x="90.1" y="161">2</text>
<text x="79.9" y="163.6">3</text>
<text x="90.1" y="163.6">3</text>
<text x="140.9" y="167.4">1</text>
<text x="153.6" y="167.4">1</text>
<text x="161.2" y="167.4">1</text>
<text x="32.9" y="169.9">1</text>
<text x="32.9" y="172.5">3</text>
<text x="41.8" y="169.9">2</text>
<text x="41.8" y="172.5">4</text>
<text x="94.5" y="172.5">2</text>
<text x="97.5" y="169.6" transform="rotate(-90 97.5 169.6)">1</text>
<text x="140.9" y="169.9">2</text>
<text x="140.9" y="172.5">3</text>
<text x="153.6" y="169.9">2</text>
<text x="153.6" y="172.5">3</text>
<text x="161.2" y="169.9">2</text>
<text x="161.2" y="172.5">3</text>
<text x="32.9" y="175">5</text>
<text x="32.9" y="177.5">7</text>
<text x="41.8" y="175">6</text>
<text x="41.8" y="177.5">8</text>
<text x="78.7" y="177.5">1</text>
<text x="97.5" y="177.2" transform="rotate(-90 97.5 177.2)">3</text>
<text x="140.9" y="175">4</text>
<text x="140.9" y="177.5">5</text>
<text x="153.6" y="175">4</text>
<text x="153.6" y="177.5">5</text>
<text x="161.2" y="175">4</text>
<text x="161.2" y="177.5">5</text>
<text x="32.9" y="180.1">9</text>
<text x="41.2" y="180.1">10</text>
<text x="78.7" y="180.1">2</text>
<text x="78.7" y="182.6">3</text>
<text x="78.7" y="185.2">4</text>
<text x="140.9" y="180.1">6</text>
<text x="140.9" y="182.6">7</text>
<text x="140.9" y="185.2">8</text>
<text x="153.6" y="180.1">6</text>
<text x="153.6" y="182.6">7</text>
<text x="153.6" y="185.2">8</text>
<text x="161.2" y="180.1">6</text>
<text x="161.2" y="182.6">7</text>
<text x="161.2" y="185.2">8</text>
<text x="78.7" y="187.7">5</text>
<text x="78.7" y="190.2">6</text>
<text x="93.3" y="189">2</text>
<text x="96.3" y="186.1" transform="rotate(-90 96.3 186.1)">1</text>
<text x="96.3" y="193.7" transform="rotate(-90 96.3 193.7)">3</text>
</g>
<g font-size="1.8" fill="#0000c2">
<text x="138.6" y="61.6">Power</text>
<text x="136.7" y="110.3">GPIO Connector</text>
<text x="27" y="151">JTAG Connector</text>
<text x="74.2" y="150.7">I2S</text>
<text x="78.4" y="150.7">Microphone</text>
<text x="90.3" y="150.7">connector</text>
<text x="140.1" y="151.2">HUB75</text>
<text x="147.7" y="151.2">Panel</text>
</g>
</svg>
